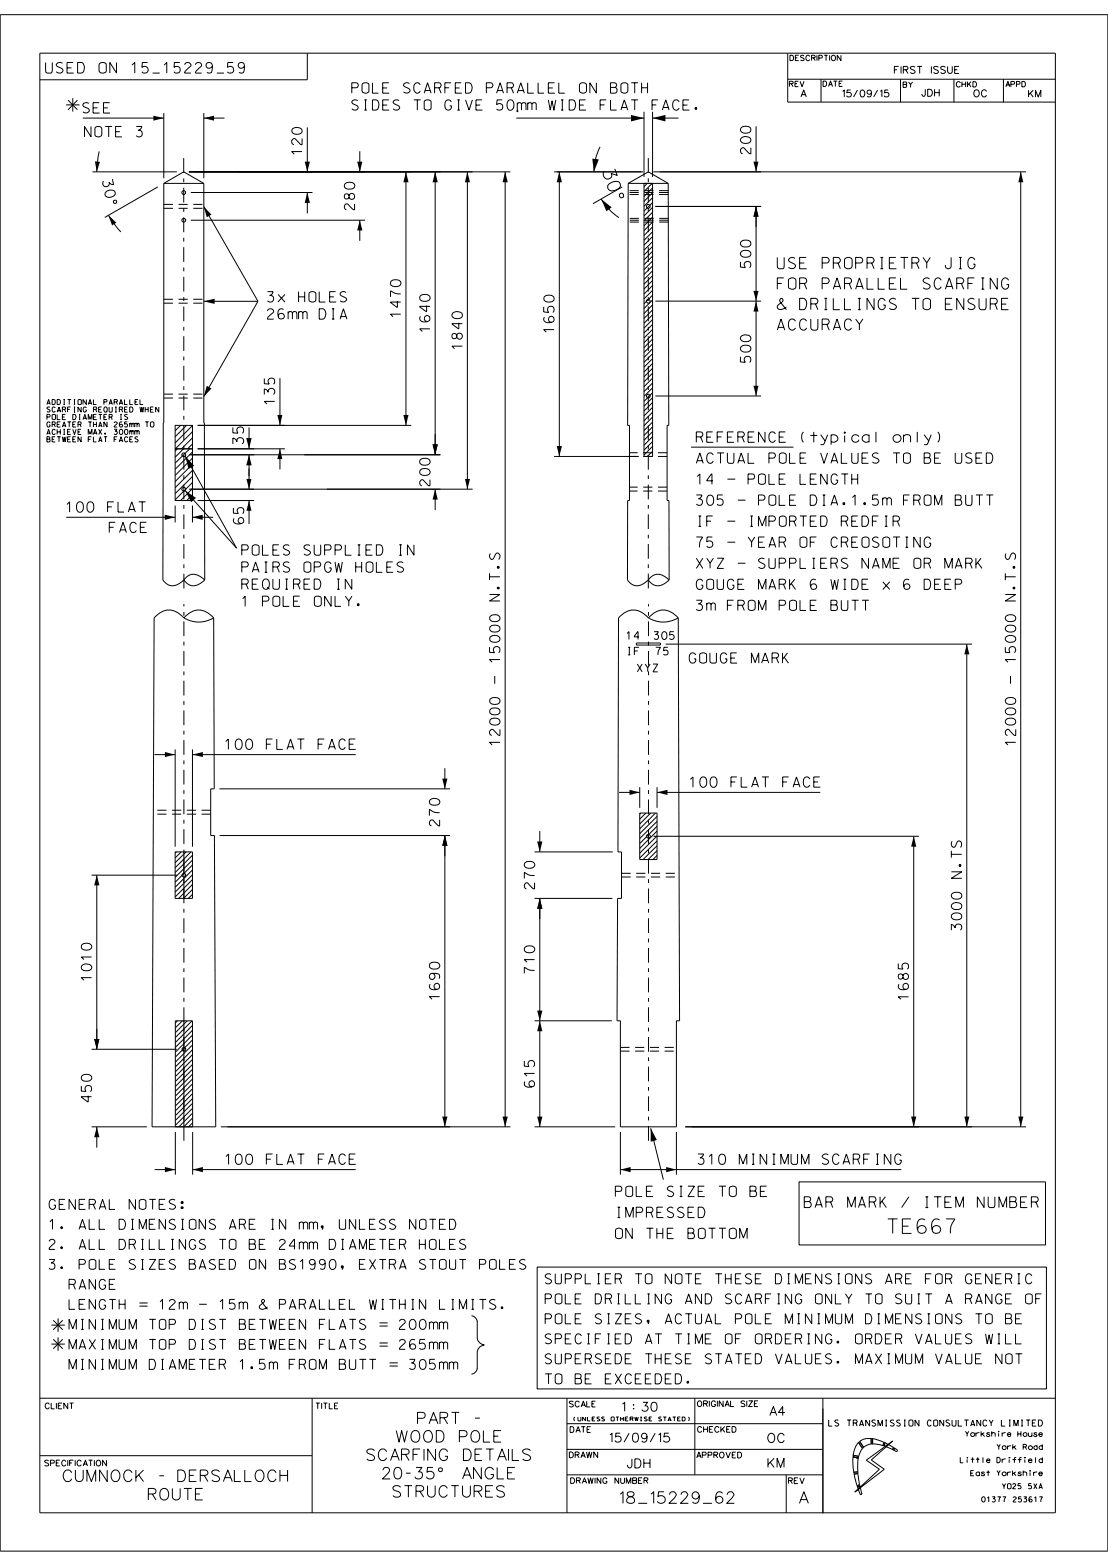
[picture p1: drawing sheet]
<svg xmlns="http://www.w3.org/2000/svg" width="210mm" height="297mm" viewBox="0 0 210 297" stroke-linecap="round" stroke-linejoin="round" font-family="sans-serif">
<g fill="none" stroke="#000" stroke-width=".19">
<path d="M0 2.8h210v291.4h-210zM7.5 10.1h192.5v276.8h-192.5zM12.5 19.9h2.6M12.9 19l1.8 1.8M13.8 18.6v2.6M14.7 19l-1.8 1.8M58.2 10.1v5h-50.7M149.3 15h50.7M149.3 10.1v9.3h50.7M155.6 15v4.4M170.7 15v4.4M180.8 15v4.4"/>
<path d="M190.2 15v4.4M15.7 22.4h15.3M17.5 32.6h16M18.8 28.7l-.3 1.9-.2 2M29.9 35.5l-10 5.7M31 34.8l3.8-2.2 3.8 2.2M31 34.8v45.4h-.1v29.8a2.13 2.13 0 0 0 3.3 .5l.7-.5M31 34.8h7.6M31 21.4v12.4M35.8 32.6h60.9M36.2 36.5h23M38.6 22.4h3.9"/>
<path d="M38.6 34.8v45.4h.1l.1 29.8M38.6 21.4v12.4M38.6 39.2l10.3 17.9M58.2 24.2v8.4M58.2 36.5v4M68.2 28.7v3.9M76.9 32.6v48.1M82.5 32.6v53.7M88.6 32.6v60.2M95.7 32.6v181.1M97.9 22.4h24.2M105 32.6h16.9"/>
<path d="M106 32.6v54M113.7 27.9l-.7 1.9-.3 1.4-.1 1.4M113.9 37.7l1.8 2.2 1.6 1.4M117.9 35.5l-5.5 3.1M119.1 34.8l3.8-2.2 3.7 2.2M119.1 34.8l-.1 45.9h.3v14.2h-.3l-.1 15.1a2.1 2.1 0 0 0 3.3 .5l.7-.5M119.1 34.8h7.5M122.1 21.2v12.3M122.1 34.8v51.8h1.6v-51.8M122.7 34.8l-.6 .6M123.6 34.8l-1.5 1.5M123.7 35.6l-1.6 1.6"/>
<path d="M123.7 36.5l-1.6 1.7M123.7 37.5l-1.6 1.6M123.7 38.4l-1.6 1.6M123.7 39.3l-1.6 1.7M123.7 22.4h4.9M123.7 21.2v12.3M123.8 32.6h70.7M124.2 39.2h20.1M126.6 34.8l.2 45.9h-.4v14.2h.4v15.1M143.3 24v8.6M143.3 39.2v35.9M193.5 32.6v181.1"/>
<path d="M20.6 40.8l1 1.7 1.3 1.5M36.2 41.8h33M38.6 57.1h10.3M48.9 57.1l-10.3 18.1M68.2 41.8v3.9M123.7 40.2l-1.6 1.7M123.7 41.2l-1.6 1.6M123.7 42.1l-1.6 1.6M123.7 43l-1.6 1.7M123.7 44l-1.6 1.6M123.7 44.9l-1.6 1.6M123.7 45.8l-1.6 1.6"/>
<path d="M123.7 46.7l-1.6 1.7M123.7 47.7l-1.6 1.6M123.7 48.6l-1.6 1.6M123.7 49.5l-1.6 1.6M123.7 50.4l-1.6 1.7M123.7 51.4l-1.6 1.6M123.7 52.3l-1.6 1.6M123.7 53.2l-1.6 1.6M123.7 54.1l-1.6 1.7M123.7 55.1l-1.6 1.6M123.7 56l-1.6 1.6M123.7 56.9l-1.6 1.6"/>
<path d="M123.7 57.8l-1.6 1.7M123.7 58.8l-1.6 1.6M123.7 59.7l-1.6 1.6M124.2 57.1h20.1M53.1 71.7v9M123.7 60.6l-1.6 1.6M123.7 61.5l-1.6 1.6M123.7 62.5l-1.6 1.6M123.7 63.4l-1.6 1.6M123.7 64.3l-1.6 1.6M123.7 65.2l-1.6 1.6M123.7 66.1l-1.6 1.7"/>
<path d="M123.7 67.1l-1.6 1.6M123.7 68l-1.6 1.6M123.7 68.9l-1.6 1.7M123.7 69.8l-1.6 1.7M123.7 70.8l-1.6 1.6M123.7 71.7l-1.6 1.6M123.7 72.6l-1.6 1.7M123.7 73.6l-1.6 1.6M123.7 74.5l-1.6 1.6M123.7 75.4l-1.6 1.6M123.7 76.3l-1.6 1.7M123.7 77.3l-1.6 1.6"/>
<path d="M123.7 78.2l-1.6 1.6M123.7 79.1l-1.6 1.6M124.2 75.1h20.1M12.6 98.1h20.6M33.2 85.1h3.3v9.8h-3.3zM33.2 80.7h3.3v4.4h-3.3zM33.2 95.9v3.2M33.6 85.1l-.4 .4M34.2 80.7l-1 1M34.8 85.1l-1.6 1.6M35.1 86.5l9.7 17.5-9.7-10.9M35.3 80.7l-2.1 2.1"/>
<path d="M35.8 92.8h53.8M35.8 86.3h47.7M35.9 85.1l-2.7 2.7M36.5 81.9l-3.3 3.2M36.5 85.7l-3.3 3.3M36.5 86.9l-3.3 3.3M36.5 88l-3.3 3.3M36.5 89.2l-3.3 3.3M36.5 90.4l-3.3 3.2M36.5 91.5l-3.3 3.3M36.5 80.7l-3.3 3.3M36.5 98.1h3.9"/>
<path d="M36.5 92.7l-2.3 2.2M36.5 83l-2.1 2.1M36.5 95.9v3.2M36.5 93.8l-1.1 1.1M36.5 84.2l-.9 .9M37.5 80.7h40.4M37.5 94.9h10.7M37.5 85.1h16.5M47.2 81.1v4M47.2 86.3v6.5M47.2 94.9v4.5M53.1 85.1v3.9"/>
<path d="M82.5 92.8v3.9M105 86.6h16.1M123.7 85.6l-1 1M123.7 86.5l-.1 .1M123.7 80l-1.6 1.7M123.7 81l-1.6 1.6M123.7 81.9l-1.6 1.6M123.7 82.8l-1.6 1.7M123.7 83.7l-1.6 1.7M123.7 84.7l-1.6 1.6M131 84.8h19.4M34.9 110a2.09 2.09 0 0 0 3.2 .5l.7-.5"/>
<path d="M34.9 110a2.12 2.12 0 0 1 3.2-.5l.7 .5M34.9 117.2a3.4 3.4 0 0 0-5.7 0l-.4 96.5h12.1l-.3-55.2h-.7v-8.9h.7l-.1-32.4M34.9 117.2a3.4 3.4 0 0 1 5.6 0M34.9 117.2a5.4 5.4 0 0 0 5.6 0M122.9 110a2.1 2.1 0 0 0 3.3 .5l.6-.5M122.9 110a2.13 2.13 0 0 1 3.3-.5l.6 .5M122.9 117.2a3.4 3.4 0 0 1 5.7 0M122.9 117.2a5.4 5.4 0 0 0 5.7 0M128.6 117.2l.2 76.4h-.6v20.1h-10.6v-20.1h-.7l.2-23.2h.7v-8.8h-.7l.1-44.4a3.4 3.4 0 0 1 5.7 0M93.8 128.2v1.5M120.6 122h4.6v.3h-4.6zM126.2 122.2h58"/>
<path d="M183.2 122.2v91.5M191.5 128.2v1.5M29.3 143.1h3.9M33.2 142.1v18.5M36.5 142.1v18.5M36.5 143.1h30.9M41.6 149.6h43.7M41.6 158.5h43.7M84.3 145.7v3.9M84.3 158.5v55.2M102.3 157.6v4M117.3 150.3h3.9"/>
<path d="M121.2 149.3v3.9M121.2 154.2h3.3v8.8h-3.3zM121.5 154.2l-.3 .2M122.4 154.2l-1.2 1.2M123.3 154.2l-2.1 2.1M123.9 158.6h50.3M124.2 154.2l-3 3M124.5 149.3v3.9M124.5 154.8l-3.3 3.3M124.5 155.8l-3.3 3.2M124.5 156.7l-3.3 3.3M124.5 157.6l-3.3 3.3"/>
<path d="M124.5 158.5l-3.3 3.3M124.5 159.5l-3.3 3.2M124.5 150.3h31M173.2 158.6v55.1M17.4 166h16.1M18.3 166v33M33.2 161.6h3.3v8.8h-3.3zM33.4 161.6l-.2 .2M34.4 161.6l-1.2 1.1M34.9 161.6v8.8M35.3 161.6l-2.1 2M36.2 161.6l-3 3"/>
<path d="M36.5 169.6l-.8 .8M36.5 162.2l-3.3 3.3M36.5 163.1l-3.3 3.3M36.5 164l-3.3 3.3M36.5 165l-3.3 3.3M36.5 165.9l-3.3 3.3M36.5 166.8l-3.3 3.3M36.5 168.7l-1.7 1.7M36.5 167.7l-2.6 2.7M101.3 170.4h14.8M101.3 161.6h14.8M102.3 170.4v43.3"/>
<path d="M124.5 162.2l-.7 .8M124.5 160.4l-2.6 2.6M124.5 161.3l-1.7 1.7M17.4 199h16.1M33.6 193.6l-.4 .4M34.6 193.6l-1.4 1.3M34.9 193.6v20.1M35.5 193.6l-2.3 2.3M36.4 193.6l-3.2 3.2M36.5 194.4l-3.3 3.3M36.5 195.4l-3.3 3.2M36.5 196.3l-3.3 3.3"/>
<path d="M36.5 197.2l-3.3 3.3M36.5 198.2l-3.3 3.2M36.5 199.1l-3.3 3.2M36.5 200l-3.3 3.3M101.3 193.6h14.7M17.4 213.7h10.4M18.3 213.7v4M33.2 214.7v8.1M36.5 212.9l-.8 .8M36.5 200.9l-3.3 3.3M36.5 201.9l-3.3 3.2M36.5 202.8l-3.3 3.3"/>
<path d="M36.5 203.7l-3.3 3.3M36.5 204.6l-3.3 3.3M36.5 205.5l-3.3 3.3M36.5 206.5l-3.3 3.3M36.5 207.4l-3.3 3.3M36.5 208.3l-3.3 3.3M36.5 209.2l-3.3 3.3M36.5 210.2l-3.3 3.2M36.5 212l-1.7 1.7M36.5 211.1l-2.6 2.6M36.5 214.7v8.1M36.5 213.7v-20.1h-3.3v20.1"/>
<path d="M41.9 213.7h54.8M101.3 213.7h15.3M117.6 214.7v8.1M123.3 214l2.4 9.7M128.2 214.7v8.1M129.9 213.7h64.6M29.3 221.8h3.9M36.5 221.8h30.9M117.6 221.8h53.2M151.4 224.2h46.8v11.9h-46.8zM9.7 251.3h2.6M9.7 254.9h2.6"/>
<path d="M10.1 250.4l1.8 1.8M10.1 254l1.8 1.8M11 250v2.6M11 253.6v2.6M11.9 250.4l-1.8 1.8M11.9 254l-1.8 1.8M89.4 249.5l.8 .5 .3 .6M90.5 250.6v3.5a1.69 1.69 0 0 0 1.3 1l-.3 .1a1.63 1.63 0 0 0-1 1.1v3.3M90.5 259.5l-.3 .7-.8 .4M101.8 240.3h96.5v23.1h-96.5zM7.5 276.1h51.7M7.5 265.2h192.5"/>
<path d="M59.2 265.2v21.7M107.5 274.9h48.5M107.5 270h48.5M107.5 279.7h48.5M107.5 265.2v21.7M131.7 265.2v14.5M149 279.7v7.2M156 265.2v21.8M161.7 276.3h.1M161.7 276.3l-.1 1.4 .2 1.5M161.7 276.3l1 .2M161.7 276h.1"/>
<path d="M161.7 276v.3M161.7 276l1 .2M161.8 279.2h.1M161.8 279.2l.1 .4M161.9 279.6h.1M161.9 279.6l.6 2.2M162.6 279.2h.1M162.6 279.1v.4M162.6 279.5l.3 2.1M162.6 279.5l-.7 .1M162.6 279.1l-.8 .1M162.6 279.5h.1"/>
<path d="M162.7 276.5l-.1 2.6M162.7 276.6h.1M162.7 273.6l.8 1.1M162.7 273.6l-.5 .8-.5 1.6M162.7 273.6h.1M162.7 276.2v.3M162.8 276.2h.1M162.9 273.4h.1M162.9 273.4l.8 1.1M162.9 273.4l-.2 .2M163.5 274.7h.1M163.5 274.7l-.8 1.5"/>
<path d="M163.7 274.5h.1M163.7 274.5l-.2 .2M164.2 276.9l5-3.6-4.1 3.6 2.5 1.8-5.6 4.3 4.7-4.3zM165.1 272.8h.1M165.1 272.8a2.55 2.55 0 0 0-2.2 .6M165.1 272.8h.3M165.1 272.8v1.1M165.1 273.9h.3M165.1 273.9l-.8 .2-.6 .4M165.1 273.9h.1M165.4 272.8l2.1 .7M165.4 272.8v1.1"/>
<path d="M165.4 273.9l2 .3M167.4 274.2h.2M167.4 274.2h.1M167.5 273.5h.1M167.5 273.5l-.1 .7M167.5 273.5l.2 .1M167.6 274.2v.1M167.7 273.6l-.1 .6M167.7 273.6l.6 .3-.5 .4-.2-.1M169.2 274.9h.1M169.2 274.9l.2 .2M169.3 274.5h.1"/>
<path d="M169.3 274.5l-.9-.5-.4 .4 1.2 .5M169.3 274.5l.3 .2M169.3 274.5l-.1 .4M169.4 275.1l.6 .2M169.6 274.7l.5 .4M169.6 274.7l-.2 .4M170 275.3h.1M170.1 275.1l-.1 .2M170.1 275h.1M162.4 281.8h.1M162.5 281.8v.2M162.7 282.5l.4-.4 .3 1.2-.3 .2z"/>
<path d="M162.9 281.6l.1 .3M162.9 281.6l-.4 .2M162.9 281.6h.1M163 281.9v.1l-.3 .4-.2-.4M163 281.9l-.5 .1M163 281.9h.1M163.1 283.5h.1"/>
<circle cx="34.8" cy="36.5" r=".36"/>
<circle cx="122.9" cy="39.1" r=".36"/>
<circle cx="34.8" cy="41.8" r=".36"/>
<circle cx="122.9" cy="57.1" r=".36"/>
<circle cx="122.9" cy="75.1" r=".36"/>
<circle cx="34.8" cy="92.8" r=".37"/>
<circle cx="34.8" cy="86.3" r=".36"/>
<circle cx="122.9" cy="158.6" r=".36"/>
<circle cx="34.9" cy="166" r=".36"/>
<circle cx="34.9" cy="199" r=".36"/>
</g>
<g fill="none" stroke="#000" stroke-width=".19" stroke-dasharray="1.7 1.1" stroke-linecap="butt">
<path d="M31 38.8h7.6M31 39.5h7.6M126.6 36.5h-7.5M126.6 36.2h-7.5M126.6 36.9h-7.5M31 56.8h7.6M31 57.5h7.6M126.7 41.8h-7.7M126.7 41.4h-7.7M126.7 42.1h-7.7M31 74.8h7.6M31 75.5h7.6"/>
<path d="M126.4 85.9h-7.1M126.4 86.6h-7.1M126.4 92.4h-7.1M126.4 93.1h-7.1M39.9 154.4h-10.9M39.9 153.7h-10.9M117.8 165.6h10.9M117.8 166.3h10.9M117.6 198.6h10.6M117.6 199.4h10.6"/>
</g>
<g fill="#000">
<path d="M18 30.6l.9 .1-.6 1.9zM29.1 21.9l1.9 .5-1.9 .5zM38.6 22.4l2-.5v1zM58.2 36.5l.5 2h-1zM57.7 30.7h1l-.5 1.9zM67.7 30.7h1l-.5 1.9zM76.9 32.6l.5 2h-1zM82.5 32.6l.5 2h-1zM88.6 32.6l.5 2h-1zM95.7 32.6l.5 2h-1zM106 32.6l.5 2h-1zM112.3 30.1l1.2 .1-.9 2.4z"/>
<path d="M119.6 21.8l2.5 .6-2.5 .6zM123.7 22.4l2.4-.6v1.2zM142.8 30.7h1l-.5 1.9zM193.5 32.6l.5 2h-1zM20.6 40.8l1.4 1.4-.8 .6zM38.6 39.2l1.5 1.5-.9 .5zM38.6 57.1l2.1-.4v.9zM68.2 41.8l.5 1.9h-1zM113.9 37.7l2 1.6-1 .8zM143.3 39.2l.5 1.9h-1zM143.3 57.1l.5 2h-1zM142.8 55.2h1l-.5 1.9z"/>
<path d="M39.2 73.2l.9 .5-1.5 1.5zM52.6 78.7h.9l-.4 2zM76.4 78.7h1l-.5 2zM142.8 73.2h1l-.5 1.9zM31.2 97.6l2 .5-2 .5zM35.1 86.5l1.7 1.8-1.1 .6zM35.1 93.1l2 1.3-.9 .8zM36.5 98.1l1.9-.5v1zM47.2 86.3l.5 2h-1zM47.2 94.9l.5 2h-1zM46.7 90.8h1l-.5 2zM46.7 83.1h1l-.5 2z"/>
<path d="M53.1 85.1l.4 2h-.9zM82.5 92.8l.5 2h-1zM82 84.3h1l-.5 2zM88.1 90.8h1l-.5 2zM105.5 84.6h1l-.5 2zM183.2 122.2l.5 1.9h-.9zM31.3 142.6l1.9 .5-1.9 .5zM36.5 143.1l2-.5v1zM83.8 147.7h1l-.5 1.9zM101.8 159.6h1l-.5 2zM119.3 149.8l1.9 .5-1.9 .5zM124.5 150.3l2-.5v1z"/>
<path d="M18.3 166l.5 1.9h-.9zM84.3 158.5l.5 1.9h-1zM102.3 170.4l.5 2h-1zM173.2 158.6l.5 2h-1zM17.9 197.1h.9l-.5 1.9zM102.3 193.6l.5 2h-1zM101.8 191.7h1l-.5 1.9zM18.3 213.7l.5 2h-.9zM83.8 211.8h1l-.5 1.9zM95.2 211.8h1l-.5 1.9zM101.8 211.8h1l-.5 1.9zM123.3 214l1.2 2.2-1.2 .3z"/>
<path d="M172.7 211.8h1l-.5 1.9zM182.8 211.8h.9l-.5 1.9zM193 211.8h1l-.5 1.9zM31.3 221.3l1.9 .5-1.9 .5zM36.5 221.8l2-.5v1zM117.6 221.8l1.9-.5v1zM126.3 221.3l1.9 .5-1.9 .5z"/>
<path d="M107.4 274.8l.1 .1z" fill-rule="evenodd"/>
<path d="M167.3 274.1l.1 .1z" fill-rule="evenodd"/>
<path d="M169.1 274.9l.1 .1z" fill-rule="evenodd"/>
</g>
<path d="M34.8 30l.1 82.6M122.9 30v82.6M34.9 216.4v-101.8M122.9 216.4v-101.8" fill="none" stroke="#000" stroke-width=".19" stroke-dasharray="2.8 1.1 .7 1.1" stroke-linecap="butt"/>
<text font-size="2.8" x="168.3" y="233.9">TE667</text>
<g font-size="2.5">
<text x="97.8" y="21.2">.</text>
<text x="114.1" y="32.6" transform="rotate(70 114.1 32.6)">3</text>
<text x="115" y="34.9" transform="rotate(70 115 34.9)">0 °</text>
</g>
<g font-size="2.2">
<text x="75.1" y="273.5">WOOD POLE</text>
<text x="79.1" y="270">PART -</text>
<text x="12" y="281">CUMNOCK - DERSALLOCH</text>
<text x="69.5" y="277">SCARFING DETAILS</text>
<text x="72.5" y="280.5">20-35° ANGLE</text>
<text x="28.1" y="284.5">ROUTE</text>
<text x="74.5" y="284">STRUCTURES</text>
<text x="117.6" y="285.1">18_15229_62</text>
<text x="151.5" y="285.1">A</text>
</g>
<g font-size="2.1">
<text x="147.3" y="51">USE PROPRIETRY JIG</text>
<text x="147.3" y="58.7">&amp; DRILLINGS TO ENSURE</text>
<text x="147.3" y="54.8">FOR PARALLEL SCARFING</text>
<text x="147.3" y="62.6">ACCURACY</text>
</g>
<g font-size="2">
<text x="8.6" y="13.9">USED ON 15_15229_59</text>
<text x="66.7" y="17.7">POLE SCARFED PARALLEL ON BOTH</text>
<text x="15.7" y="21.4">SEE</text>
<text x="66.7" y="20.9">SIDES TO GIVE 50mm WIDE FLAT FACE.</text>
<text x="16" y="25.9">NOTE 3</text>
<text x="57.3" y="29.4" transform="rotate(-90 57.3 29.4)">120</text>
<text x="142.3" y="29.2" transform="rotate(-90 142.3 29.2)">200</text>
<text x="19.4" y="34.4" transform="rotate(78 19.4 34.4)">3</text>
<text x="19.8" y="36.3" transform="rotate(78 19.8 36.3)">0 °</text>
<text x="67.2" y="39.8" transform="rotate(-90 67.2 39.8)">280</text>
<text x="142.3" y="50.7" transform="rotate(-90 142.3 50.7)">500</text>
<text x="50.7" y="57.3">3x HOLES</text>
<text x="50.7" y="60.5">26mm DIA</text>
<text x="76" y="60.2" transform="rotate(-90 76 60.2)">1470</text>
<text x="81.5" y="63" transform="rotate(-90 81.5 63)">1640</text>
<text x="105" y="63.2" transform="rotate(-90 105 63.2)">1650</text>
<text x="87.6" y="66.3" transform="rotate(-90 87.6 66.3)">1840</text>
<text x="142.3" y="68.7" transform="rotate(-90 142.3 68.7)">500</text>
<text x="52.1" y="76.8" transform="rotate(-90 52.1 76.8)">135</text>
<text x="132" y="83.9">REFERENCE (typical only)</text>
<text x="46.2" y="84.2" transform="rotate(-90 46.2 84.2)">35</text>
<text x="132" y="87.9">ACTUAL POLE VALUES TO BE USED</text>
<text x="81.5" y="92.1" transform="rotate(-90 81.5 92.1)">200</text>
<text x="132" y="91.9">14 - POLE LENGTH</text>
<text x="132" y="95.8">305 - POLE DIA.1.5m FROM BUTT</text>
<text x="12.5" y="97.1">100 FLAT</text>
<text x="20.7" y="101">FACE</text>
<text x="46.2" y="99.4" transform="rotate(-90 46.2 99.4)">65</text>
<text x="132" y="99.8">IF - IMPORTED REDFIR</text>
<text x="45.8" y="105.3">POLES SUPPLIED IN</text>
<text x="132" y="103.8">75 - YEAR OF CREOSOTING</text>
<text x="132" y="107.8">XYZ - SUPPLIERS NAME OR MARK</text>
<text x="45.8" y="111.8">REQUIRED IN</text>
<text x="45.8" y="108.5">PAIRS OPGW HOLES</text>
<text x="94.8" y="114" transform="rotate(-90 94.8 114)">N.T.S</text>
<text x="132" y="111.8">GOUGE MARK 6 WIDE x 6 DEEP</text>
<text x="192.5" y="114" transform="rotate(-90 192.5 114)">N.T.S</text>
<text x="45.8" y="115">1 POLE ONLY.</text>
<text x="132" y="115.8">3m FROM POLE BUTT</text>
<text x="94.8" y="125.7" transform="rotate(-90 94.8 125.7)">15000</text>
<text x="130.6" y="125.8">GOUGE MARK</text>
<text x="192.5" y="125.7" transform="rotate(-90 192.5 125.7)">15000</text>
<text x="42.6" y="142.1">100 FLAT FACE</text>
<text x="94.8" y="141.4" transform="rotate(-90 94.8 141.4)">12000</text>
<text x="192.5" y="141.4" transform="rotate(-90 192.5 141.4)">12000</text>
<text x="130.7" y="149.3">100 FLAT FACE</text>
<text x="83.3" y="156.6" transform="rotate(-90 83.3 156.6)">270</text>
<text x="182.3" y="166.6" transform="rotate(-90 182.3 166.6)">N.TS</text>
<text x="101.3" y="168.6" transform="rotate(-90 101.3 168.6)">270</text>
<text x="182.3" y="176.4" transform="rotate(-90 182.3 176.4)">3000</text>
<text x="101.3" y="184.6" transform="rotate(-90 101.3 184.6)">710</text>
<text x="17.4" y="186.1" transform="rotate(-90 17.4 186.1)">1010</text>
<text x="83.3" y="189.7" transform="rotate(-90 83.3 189.7)">1690</text>
<text x="172.2" y="189.7" transform="rotate(-90 172.2 189.7)">1685</text>
<text x="17.4" y="209" transform="rotate(-90 17.4 209)">450</text>
<text x="101.3" y="206.2" transform="rotate(-90 101.3 206.2)">615</text>
<text x="42.7" y="220.8">100 FLAT FACE</text>
<text x="132.3" y="220.8">310 MINIMUM SCARFING</text>
<text x="116.6" y="226.9">POLE SIZE TO BE</text>
<text x="116.6" y="230.9">IMPRESSED</text>
<text x="152.4" y="229">BAR MARK / ITEM NUMBER</text>
<text x="116.6" y="234.9">ON THE BOTTOM</text>
</g>
<g font-size="1.9">
<text x="9.3" y="229.4">GENERAL NOTES:</text>
<text x="9.3" y="233.2">1. ALL DIMENSIONS ARE IN mm, UNLESS NOTED</text>
<text x="9.3" y="236.9">2. ALL DRILLINGS TO BE 24mm DIAMETER HOLES</text>
<text x="9.3" y="240.7">3. POLE SIZES BASED ON BS1990, EXTRA STOUT POLES</text>
<text x="11" y="244.5">RANGE</text>
<text x="103.3" y="243.5">SUPPLIER TO NOTE THESE DIMENSIONS ARE FOR GENERIC</text>
<text x="11.1" y="248.3">LENGTH = 12m - 15m &amp; PARALLEL WITHIN LIMITS.</text>
<text x="103.3" y="247.3">POLE DRILLING AND SCARFING ONLY TO SUIT A RANGE OF</text>
<text x="103.3" y="251.1">POLE SIZES, ACTUAL POLE MINIMUM DIMENSIONS TO BE</text>
<text x="11" y="255.9">MAXIMUM TOP DIST BETWEEN FLATS = 265mm</text>
<text x="11" y="252.1">MINIMUM TOP DIST BETWEEN FLATS = 200mm</text>
<text x="103.3" y="254.9">SPECIFIED AT TIME OF ORDERING. ORDER VALUES WILL</text>
<text x="11" y="259.7">MINIMUM DIAMETER 1.5m FROM BUTT = 305mm</text>
<text x="103.3" y="258.7">SUPERSEDE THESE STATED VALUES. MAXIMUM VALUE NOT</text>
<text x="103.3" y="262.5">TO BE EXCEEDED.</text>
</g>
<g font-size="1.7">
<text x="118" y="267.7">1 : 30</text>
<text x="145.9" y="268.5">A4</text>
<text x="115.6" y="273.5">15/09/15</text>
<text x="145.5" y="273.6">OC</text>
<text x="118.9" y="278.4">JDH</text>
<text x="145.6" y="278.3">KM</text>
</g>
<g font-size="1.5">
<text x="118.7" y="121.3">14</text>
<text x="118.8" y="124.2">IF</text>
<text x="124" y="121.3">305</text>
<text x="124.3" y="124.2">75</text>
<text x="120.8" y="127.4">XYZ</text>
</g>
<g font-size="1.3">
<text x="169.5" y="13.9">FIRST ISSUE</text>
<text x="151.8" y="18.4">A</text>
<text x="159.7" y="18.4">15/09/15</text>
<text x="174.7" y="18.3">JDH</text>
<text x="184.6" y="18.4">OC</text>
<text x="194.9" y="18.4">KM</text>
</g>
<text font-size="1.2" x="157" y="270.5">LS TRANSMISSION CONSULTANCY LIMITED</text>
<g font-size="1.1">
<text x="8.6" y="267.2">CLIENT</text>
<text x="59.9" y="267.2">TITLE</text>
<text x="107.9" y="266.8">SCALE</text>
<text x="132.2" y="266.8">ORIGINAL SIZE</text>
<text x="108" y="271.7">DATE</text>
<text x="132.2" y="271.6">CHECKED</text>
<text x="8.5" y="278">SPECIFICATION</text>
<text x="107.9" y="276.5">DRAWN</text>
<text x="108.2" y="281.4">DRAWING NUMBER</text>
<text x="132.1" y="276.5">APPROVED</text>
<text x="149.5" y="281.4">REV</text>
</g>
<g font-size="1">
<text x="149.7" y="11.5">DESCRIPTION</text>
<text x="149.6" y="16.4">REV</text>
<text x="156" y="16.4">DATE</text>
<text x="171.2" y="16.6">BY</text>
<text x="181.3" y="16.5">CHKD</text>
<text x="190.6" y="16.5">APPD</text>
<text x="8.9" y="76.7">ADDITIONAL PARALLEL</text>
<text x="8.9" y="83.8">BETWEEN FLAT FACES</text>
<text x="8.9" y="82.4">ACHIEVE MAX. 300mm</text>
<text x="8.9" y="81">GREATER THAN 265mm TO</text>
<text x="8.9" y="79.6">POLE DIAMETER IS</text>
<text x="8.9" y="78.2">SCARFING REQUIRED WHEN</text>
<text x="183" y="272.4">Yorkshire House</text>
<text x="189" y="274.9">York Road</text>
<text x="182" y="277.4">Little Driffield</text>
<text x="184" y="279.9">East Yorkshire</text>
<text x="186.1" y="284.9">01377 253617</text>
<text x="190" y="282.4">YO25 5XA</text>
</g>
<text font-size=".8" x="108.6" y="269.5">(UNLESS OTHERWISE STATED)</text>
</svg>
